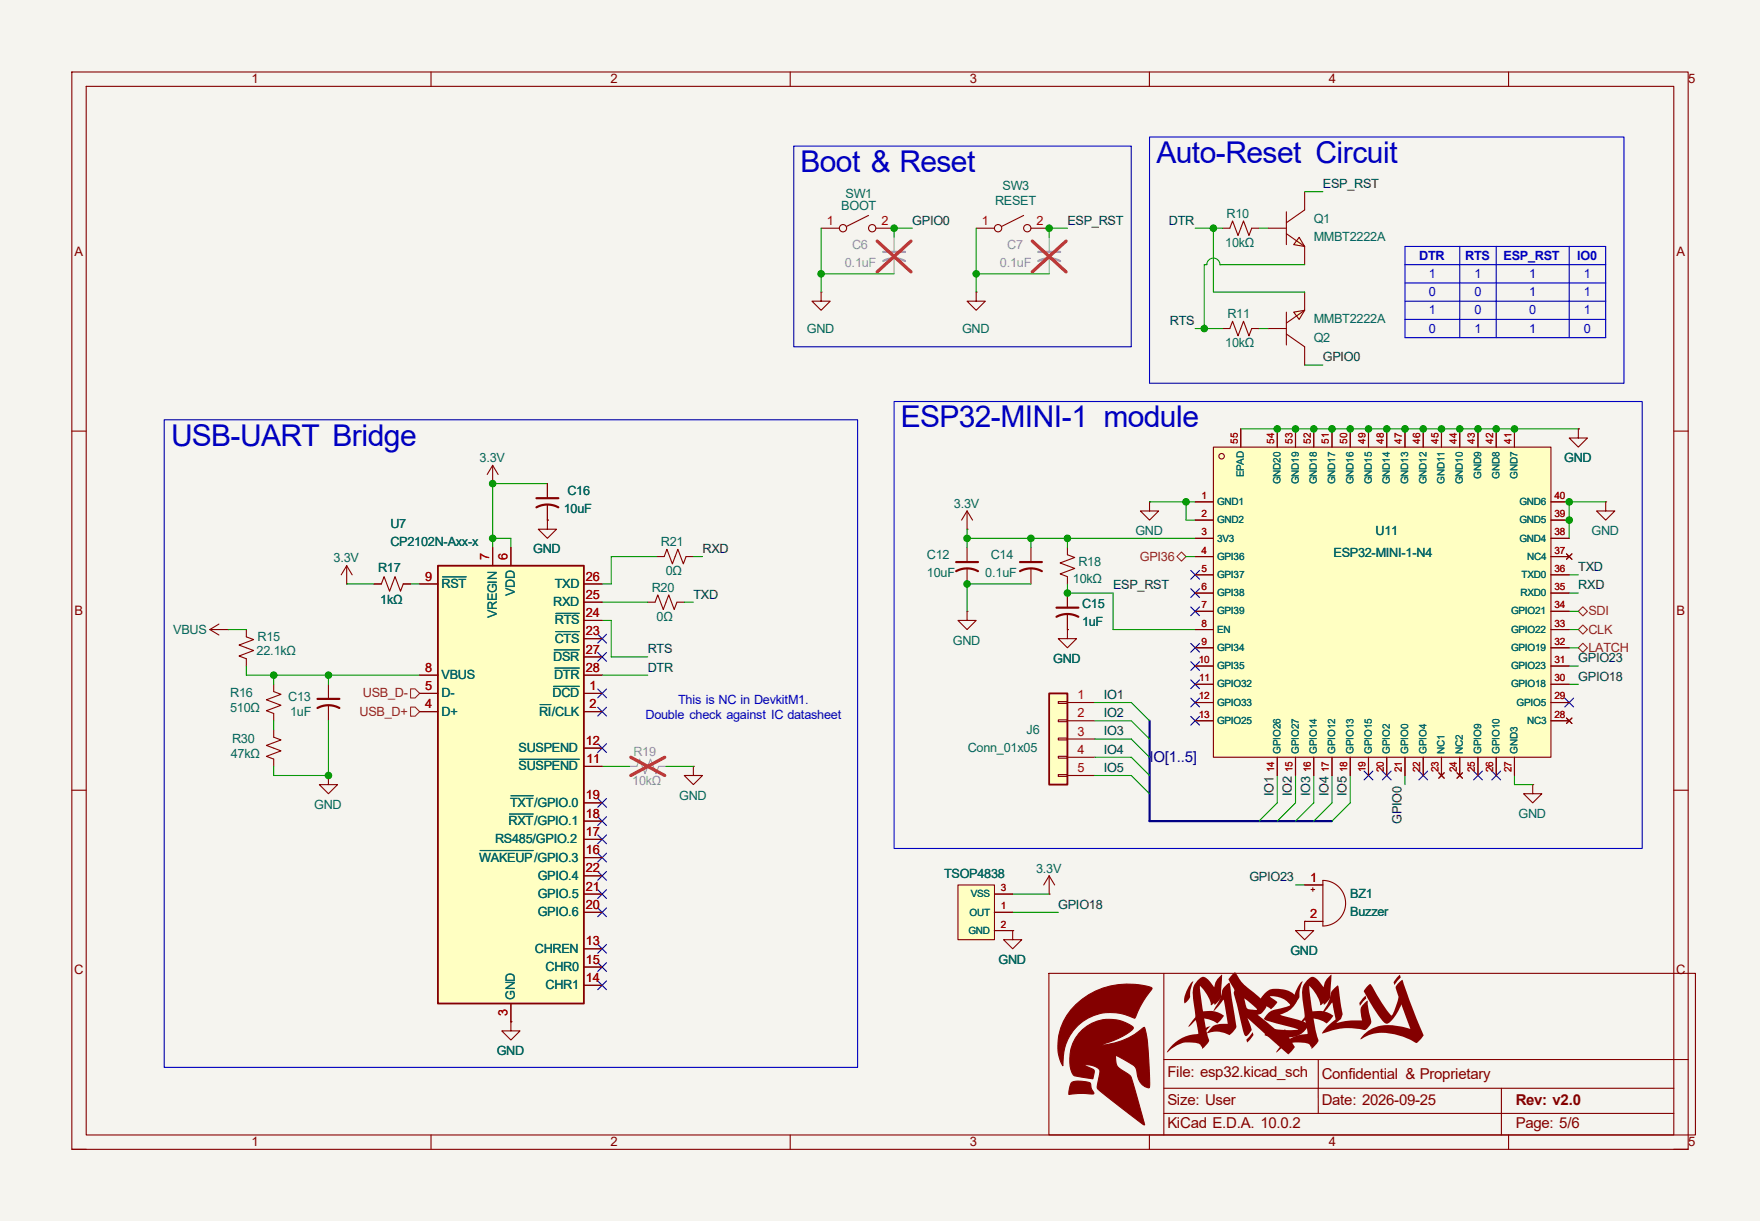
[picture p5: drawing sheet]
<svg xmlns="http://www.w3.org/2000/svg" width="245mm" height="170mm" viewBox="0 0 245 170" stroke-linecap="round" stroke-linejoin="round" font-family="sans-serif">
<path d="M0 0h245v170h-245z" fill="#f5f4ef" stroke="#f5f4ef" stroke-width=".14"/>
<g fill="none" stroke="#840000" stroke-width=".15">
<path d="M10 10h225v150h-225zM12 12h221v146h-221zM60 10v2M110 10v2M160 10v2M210 10v2M10 60h2M134.6 76.2v2.1M134.6 79.3v2M233 60h2M10 110h2M233 110h2"/>
<path d="M146 135.5h90v22.5h-90zM162 135.5v22.5M60 158v2M110 158v2M160 158v2M162 155h71M162 151.5h71M162 147.5h73M183.5 147.5v7.5M209 151.5v6.5M210 158v2M10 160h2"/>
<path d="M233 160h2"/>
</g>
<g fill="#840000" stroke="#840000" stroke-width=".15">
<path d="M150.7 143.4a5.5 5.5 0 0 1 7.1-.4 1.51 1.51 0 0 1-1 1 17.3 17.3 0 0 1-3.5 1.5h-.1a10 10 0 0 0 6.1-2.5v.1a35.5 35.5 0 0 1 .7 8.2v.1a1.86 1.86 0 0 1-1.7-1.9 1.7 1.7 0 0 0-1.3-1.6l-1.7-1v1a1.55 1.55 0 0 0 1.1 1.3 1.9 1.9 0 0 1 1.3 1.7l1.6 5.7-6.2-4.7a.75 .75 0 0 1-.3-1.1l.2-.7a1.17 1.17 0 0 0-.1-1.3 2.77 2.77 0 0 0-2.1-.5l1.1 .5a.47 .47 0 0 1 .4 .7l-.2 .7-1.8-.3a1.05 1.05 0 0 1-1.3-1.1 5.9 5.9 0 0 1 1.7-5.4z"/>
<path d="M149.2 150.7a4 4 0 0 1 2.6 .1 2.28 2.28 0 0 0 .5 1.4l-.2 .1a12.6 12.6 0 0 0-3.3 .1 2.95 2.95 0 0 1 .4-1.7z"/>
<path d="M149.8 139.9a10.5 10.5 0 0 1 10.6-2.3l-.1 .1a15.5 15.5 0 0 0-2.4 4.1 6.7 6.7 0 0 0-9.9 5.7v.9a7 7 0 0 1 1.1-7.8z"/>
</g>
<path d="M133.1 79.5a3.2 3.2 0 0 1 3 0M133.1 78.3h3" fill="none" stroke="#840000" stroke-width=".3"/>
<path d="M180.8 33l.8 1.3-1.5-.2z" fill="#ffffc2"/>
<path d="M176.5 31.8h2.6M179.1 29.5v4.6M179.1 32.5l2.5 1.8M180.8 33l.8 1.3-1.5-.2zM181.6 26.7v2.5l-2.5 1.8M181.6 34.3v2.6M170.2 45.7h1l.4-1 .7 2.1 .8-2.1 .8 2.1 .3-1.1h1.1M219.7 59.7v1.3h1.3l-1.3 1.3-1.3-1.3h1.3M219.7 59.7h.1M223.5 69.9v1.2h1.3l-1.3 1.3-1.3-1.3h1.3M223.5 69.9h.1" fill="none" stroke="#840000" stroke-width=".15"/>
<path d="M133.3 123.2h5.1v7.6h-5.1z" fill="#ffffc2"/>
<g fill="none" stroke="#840000" stroke-width=".15">
<path d="M114.3 31.8h2.5M120.9 30l-3 1.5M121.9 31.8h2.6M135.9 31.8h2.5M142.5 30l-3.1 1.5M143.5 31.8h2.5M135.9 40.7v1.2h1.3l-1.3 1.3-1.3-1.3h1.3M135.9 40.7h.1M45.7 95.3v2M45.7 98.3v2.1M133.3 123.2h5.1v7.6h-5.1zM138.4 127h2.6"/>
<path d="M138.4 129.6h2.6M138.4 124.5h2.6M141 129.6v1.2h1.2l-1.2 1.3-1.3-1.3h1.3M141 129.6h.1"/>
<circle cx="117.3" cy="31.8" r=".51"/>
<circle cx="121.4" cy="31.8" r=".51"/>
<circle cx="138.9" cy="31.8" r=".51"/>
<circle cx="143" cy="31.8" r=".51"/>
</g>
<path d="M122.9 36.3a3.2 3.2 0 0 1 3.1 0M122.9 35.1h3.1M144.5 36.3a3.2 3.2 0 0 1 3.1 0M144.5 35.1h3.1" fill="none" stroke="#9c9b98" stroke-width=".3"/>
<path d="M124.5 33v2.1M124.5 36.1v2M146 33v2.1M146 36.1v2" fill="none" stroke="#9c9b98" stroke-width=".15"/>
<path d="M122.1 33.6l4.7 4.3M126.8 33.6l-4.7 4.3M143.7 33.6l4.7 4.3M148.4 33.6l-4.7 4.3" fill="none" stroke="#e12e31" stroke-width=".46"/>
<path d="M44.2 98.6a3.2 3.2 0 0 1 3 0M44.2 97.3h3" fill="none" stroke="#840000" stroke-width=".3"/>
<path d="M168.9 62.3h47v43.1h-47z" fill="#ffffc2"/>
<circle cx="170.1" cy="63.5" r=".38" fill="#ffffc2" stroke="#ffffc2" stroke-width=".14"/>
<g fill="none" stroke="#840000" stroke-width=".15">
<path d="M114.3 40.7v1.2h1.3l-1.3 1.3-1.3-1.3h1.3M114.3 40.7h.1M172.7 59.7v2.6M177.8 59.7v2.6M180.3 59.7v2.6M182.9 59.7v2.6M185.4 59.7v2.6M188 59.7v2.6M190.5 59.7v2.6M193 59.7v2.6M195.6 59.7v2.6M198.1 59.7v2.6"/>
<path d="M200.7 59.7v2.6M203.2 59.7v2.6M205.7 59.7v2.6M208.3 59.7v2.6M210.8 59.7v2.6M134.6 73.7h.1M134.6 71.1l-.7 1.3M134.6 71.1l.8 1.3M134.6 71.1v2.6M143.5 76.2v2.1M143.5 79.3v2M148.6 76.2v1l1 .4-2 .8 2 .7-2 .8 1 .4v1"/>
<path d="M160 69.9v1.2h-1.3l1.3 1.3 1.3-1.3h-1.3M160 69.9h.1M166.4 75h2.5M166.4 69.9h2.5M166.4 72.4h2.5M166.4 77.5h2.5M168.9 62.3h47v43.1h-47zM215.9 75h2.5M215.9 69.9h2.5M215.9 72.4h2.5M215.9 77.5h2.5M218.1 77.1l.7 .8"/>
<path d="M218.8 77.1l-.7 .8M148.6 87.7v1.2h1.3l-1.3 1.3-1.3-1.3h1.3M148.6 87.7h.1M166.4 87.7h2.5M166.4 82.6h2.5M166.4 80h2.5M166.4 85.1h2.5M166.4 90.2h2.5M166.4 92.7h2.5M166.4 95.3h2.5M166.4 97.8h2.5M215.9 87.7h2.5"/>
<path d="M215.9 82.6h2.5M215.9 80h2.5M215.9 85.1h2.5M215.9 90.2h2.5M215.9 92.7h2.5M215.9 95.3h2.5M215.9 97.8h2.5M218.1 100l.7 .7M218.8 100l-.7 .7M166.4 100.4h2.5M177.8 105.4v2.6M180.3 105.4v2.6"/>
<path d="M182.9 105.4v2.6M185.4 105.4v2.6M188 105.4v2.6M190.5 105.4v2.6M193 105.4v2.6M195.6 105.4v2.6M198.1 105.4v2.6M200.3 107.6l.7 .8M200.7 105.4v2.6M201 107.6l-.7 .8M202.8 107.6l.8 .8M203.2 105.4v2.6"/>
<path d="M203.6 107.6l-.8 .8M205.7 105.4v2.6M208.3 105.4v2.6M210.8 105.4v2.6M213.4 109.2v1.3h1.2l-1.2 1.3-1.3-1.3h1.3M213.4 109.2h.1M215.9 100.4h2.5M181.6 123.2h2.5M181.6 128.3h2.5M182.5 123.8h.5M182.8 123.6v.5M184.1 122.6a3.2 3.2 0 0 1 3.2 3.2 3.2 3.2 0 0 1-3.2 3.1z"/>
<circle cx="170.1" cy="63.5" r=".38"/>
</g>
<path d="M142 79.5a3.2 3.2 0 0 1 3 0M142 78.3h3" fill="none" stroke="#840000" stroke-width=".3"/>
<path d="M180.1 43.5l1.5-.3-.8 1.3z" fill="#ffffc2"/>
<g fill="none" stroke="#840000" stroke-width=".15">
<path d="M170.2 31.8h1l.4-1 .7 2 .8-2 .8 2 .3-1h1.1M176.5 45.7h2.6M179.1 43.5v4.5M179.1 46.5l2.5 1.8v2.5M180.1 43.5l1.5-.3-.8 1.3zM181.6 43.2l-2.5 1.8M181.6 40.7v2.5M48.3 78.8l-.8 1.2M48.3 78.8l.7 1.2M48.3 78.8v2.5M91.4 77.5h1.1l.3-1 .8 2 .8-2 .7 2 .4-1h1M34.3 87.7v1l1 .4-2 .7 2 .8-2 .7 1 .4v1"/>
<path d="M38.1 95.3v1l1 .4-2 .7 2 .8-2 .8 1 .3v1.1M48.3 81.3h.1M38.1 101.6v1l1 .4-2 .8 2 .7-2 .8 1 .4v1"/>
</g>
<path d="M146 96.5h2.6v12.7h-2.6z" fill="#ffffc2"/>
<path d="M146 96.5h2.6v12.7h-2.6z" fill="none" stroke="#840000" stroke-width=".25"/>
<g fill="none" stroke="#840000" stroke-width=".15">
<path d="M68.6 67.3h.1M68.6 64.8l-.8 1.3M68.6 64.8l.7 1.3M68.6 64.8v2.5M52.1 81.3h1l.4-1 .7 2 .8-2 .8 2 .3-1h1M90.2 83.8h1l.4-1 .7 2.1 .8-2.1 .8 2.1 .3-1.1h1M147.3 97.7h1.3v.2h-1.3zM148.6 97.8h3.8M147.3 100.2h1.3v.3h-1.3zM147.3 102.8h1.3v.2h-1.3zM147.3 105.3h1.3v.3h-1.3zM147.3 107.8h1.3v.3h-1.3z"/>
<path d="M148.6 100.4h3.8M148.6 102.9h3.8M148.6 105.4h3.8M148.6 108h3.8M181.6 128.3v1.3h1.3l-1.3 1.2-1.3-1.2h1.3M181.6 128.3h.1M71.1 142.3v1.2h1.3l-1.3 1.3-1.3-1.3h1.3M71.1 142.3h.1"/>
</g>
<path d="M61 78.8h20.3v60.9h-20.3z" fill="#ffffc2"/>
<path d="M61 78.8h20.3v60.9h-20.3z" fill="none" stroke="#840000" stroke-width=".25"/>
<g fill="none" stroke="#840000" stroke-width=".15">
<path d="M172.7 59.7v2.6M177.8 59.7v2.6M180.3 59.7v2.6M182.9 59.7v2.6M185.4 59.7v2.6M188 59.7v2.6M190.5 59.7v2.6M193 59.7v2.6M195.6 59.7v2.6M198.1 59.7v2.6M200.7 59.7v2.6M203.2 59.7v2.6"/>
<path d="M205.7 59.7v2.6M208.3 59.7v2.6M210.8 59.7v2.6M219.7 59.7h.1M68.6 76.2v2.6M71.1 76.2v2.6M76.2 72.4v1.3h1.3l-1.3 1.3-1.3-1.3h1.3M76.2 72.4h.1M76.2 67.3v2.1M76.2 70.4v2M166.4 75h2.5M166.4 69.9h2.5"/>
<path d="M166.4 72.4h2.5M166.4 77.5h2.5M215.9 75h2.5M215.9 69.9h2.5M215.9 72.4h2.5M215.9 77.5h2.5M218.1 77.1l.7 .8M218.8 77.1l-.7 .8M29.2 87.7l1.3 .7M29.2 87.7h2.5M30.5 86.9l-1.3 .8M31.7 87.7h.1"/>
<path d="M52.1 81.3h1M56.1 81.3h1M58.4 96.5h2.6M58.4 99.1h2.6M58.4 94h2.6M58.4 81.3h2.6M81.3 96.5h2.5M81.3 99.1h2.5M81.3 94h2.5M81.3 81.3h2.5M81.3 88.9h2.5M81.3 86.4h2.5"/>
<path d="M81.3 83.8h2.5M81.3 91.5h2.5M134.6 85.1v1.3h1.3l-1.3 1.3-1.3-1.3h1.3M134.6 85.1h.1M148.6 87.7h.1M148.6 82.6v2M148.6 85.6v2.1M166.4 87.7h2.5M166.4 82.6h2.5M166.4 80h2.5M166.4 85.1h2.5M166.4 90.2h2.5"/>
<path d="M166.4 92.7h2.5M166.4 95.3h2.5M166.4 97.8h2.5M215.9 87.7h2.5M215.9 82.6h2.5M215.9 80h2.5M215.9 85.1h2.5M215.9 90.2h2.5M215.9 92.7h2.5M215.9 95.3h2.5M215.9 97.8h2.5M218.1 100l.7 .7"/>
<path d="M218.8 100l-.7 .7M45.7 108v1.2h1.3l-1.3 1.3-1.3-1.3h1.3M45.7 108h.1M81.3 106.7h2.5M81.3 104.2h2.5M81.3 119.4h2.5M81.3 116.9h2.5M81.3 114.3h2.5M81.3 111.8h2.5M96.5 106.7v1.3h1.3l-1.3 1.2-1.3-1.2h1.3M96.5 106.7h.1M166.4 100.4h2.5"/>
<path d="M177.8 105.4v2.6M180.3 105.4v2.6M182.9 105.4v2.6M185.4 105.4v2.6M188 105.4v2.6M190.5 105.4v2.6M193 105.4v2.6M195.6 105.4v2.6M198.1 105.4v2.6M200.3 107.6l.7 .8M200.7 105.4v2.6M201 107.6l-.7 .8"/>
<path d="M202.8 107.6l.8 .8M203.2 105.4v2.6M203.6 107.6l-.8 .8M205.7 105.4v2.6M208.3 105.4v2.6M210.8 105.4v2.6M215.9 100.4h2.5M71.1 139.7v2.6M81.3 132.1h2.5M81.3 137.2h2.5M81.3 134.6h2.5M81.3 127h2.5"/>
<path d="M81.3 124.5h2.5M81.3 121.9h2.5M138.4 127h2.6M138.4 124.5h2.6M138.4 129.6h2.6M141 129.6h.1M146 124.5h.1M146 121.9l-.7 1.3M146 121.9l.8 1.3M146 121.9v2.6M181.6 128.3h.1M181.6 123.2h2.5"/>
<path d="M181.6 128.3h2.5M71.1 142.3h.1"/>
</g>
<path d="M61.6 80.3h3.3M75.2 98.1h1.5M77.1 95.6h3.5M77.1 90.5h3.5M77.2 93h3.4M77.3 87.9h3.3M77.4 85.4h3.2M66.8 118.4h7.4M70.9 113.3h3.3M71.1 110.8h3.1M72.3 105.7h8.3" fill="none" stroke="#006464" stroke-width=".15"/>
<path d="M87.6 106.7h1l.4-1 .8 2 .8-2 .7 2 .4-1h1" fill="none" stroke="#9c9b98" stroke-width=".15"/>
<path d="M87.8 105.4l4.7 2.6M92.5 105.4l-4.7 2.6" fill="none" stroke="#e12e31" stroke-width=".46"/>
<path d="M74.7 70.6a3.2 3.2 0 0 1 3 0M74.7 69.4h3M147.1 85.9a3.2 3.2 0 0 1 3 0M147.1 84.6h3" fill="none" stroke="#840000" stroke-width=".3"/>
<path d="M163.8 77.5l.7-.6 .6 .6-.6 .6zM57.1 95.9h.7l.6 .6-.6 .7h-.7zM57.1 98.4h.7l.6 .7-.6 .6h-.7zM219.7 90.2l.6-.6 .7 .6-.7 .6zM219.7 87.7l.6-.7 .7 .7-.7 .6zM220.3 84.5l.7 .6-.7 .6-.6-.6z" fill="none" stroke="#725600" stroke-width=".15"/>
<path d="M160 19.1h66.1v34.3h-66.1zM110.5 20.3h47v28h-47zM195.6 36.9h27.9M195.6 39.4h27.9M195.6 34.3h27.9v12.7h-27.9zM203.2 34.3v12.7M208.3 34.3v12.7M218.4 34.3v12.7M22.9 58.4h96.5v90.2h-96.5zM124.5 55.9h104.1v62.2h-104.1zM195.6 41.9h27.9M195.6 44.5h27.9" fill="none" stroke="#0000c2" stroke-width=".15"/>
<path d="M160 100.4v13.9h25.4" fill="none" stroke="#000084" stroke-width=".3"/>
<g fill="none" stroke="#009600" stroke-width=".15">
<path d="M114.3 31.8v8.9M114.3 38.1h10.2M127 31.8h-2.5v1.2M135.9 38.1h10.1M135.9 31.8v8.9M148.6 31.8h-2.6v1.2M166.4 31.8h3.8M168.9 31.8v8.9h12.7M169.8 36.9h.1M169.8 36.9a.91 .91 0 0 0-.9-1 .91 .91 0 0 0-.9 1h-.4v8.8M169.8 36.9h11.8M175.3 31.8h1.2"/>
<path d="M181.6 26.7h2.5M166.4 45.7h3.8M172.7 59.7h47M175.3 45.7h1.2M181.6 50.8h2.5M68.6 75h2.5v1.2M76.2 67.3h-7.6v8.9M91.4 77.5h-6.3v3.8h-1.3M96.5 77.5h1.3M134.6 75h31.8M134.6 73.7v2.5M143.5 75v1.2"/>
<path d="M148.6 75v1.2M160 69.9h6.4M165.1 77.5h1.3M165.1 69.9v2.5h1.3M223.5 69.9h-5.1v5.1M31.7 87.7h2.6M34.3 92.7v1.3h24.1M38.1 94v1.3M45.7 94v1.3M48.3 81.3h3.8M57.1 81.3h1.3M83.8 94h6.4"/>
<path d="M83.8 86.4h1.3v5.1h5.1M83.8 83.8h6.4M95.2 83.8h1.3M143.5 81.3h-8.9v3.8M148.6 81.3v1.3h6.3v5.1h11.5M152.4 97.8h5.1l2.5 2.6M218.4 87.7h1.3M218.4 90.2h1.3M218.4 92.7h1.3M218.4 85.1h1.3M218.4 82.6h1.3M218.4 80h1.3"/>
<path d="M218.4 95.3h1.3M38.1 100.4v1.2M45.7 100.4v7.6h-7.6v-1.3M83.8 106.7h3.8M92.7 106.7h3.8M152.4 108h5.1l2.5 2.5M152.4 105.4h5.1l2.5 2.6M152.4 102.9h5.1l2.5 2.5M152.4 100.4h5.1l2.5 2.5M177.8 108v3.8l-2.5 2.5M180.3 108v3.8l-2.5 2.5M182.9 108v3.8l-2.6 2.5"/>
<path d="M185.4 108v3.8l-2.5 2.5M188 108v3.8l-2.6 2.5M195.6 108v1.2M210.8 108v1.2h2.6M141 124.5h5M141 127h6.3M180.3 123.2h1.3"/>
</g>
<g fill="none" stroke="#000084" stroke-width=".15">
<path d="M165.8 79.4l1.2 1.2M167 79.4l-1.2 1.2M83.2 95.9l1.2 1.3M83.2 98.5l1.2 1.2M83.2 88.3l1.2 1.2M83.2 90.9l1.2 1.2M84.4 95.9l-1.2 1.3M84.4 98.5l-1.2 1.2M84.4 88.3l-1.2 1.2M84.4 90.9l-1.2 1.2M165.8 99.7l1.2 1.3M165.8 82l1.2 1.2"/>
<path d="M165.8 94.7l1.2 1.2M165.8 89.6l1.2 1.2M165.8 84.5l1.2 1.2M165.8 92.1l1.2 1.2M165.8 97.2l1.2 1.2M167 99.7l-1.2 1.3M167 82l-1.2 1.2M167 94.7l-1.2 1.2M167 89.6l-1.2 1.2M167 84.5l-1.2 1.2M167 92.1l-1.2 1.2M167 97.2l-1.2 1.2"/>
<path d="M217.8 97.2l1.2 1.2M219 97.2l-1.2 1.2M83.2 118.8l1.2 1.2M83.2 111.2l1.2 1.2M83.2 113.7l1.2 1.2M83.2 116.3l1.2 1.2M83.2 103.6l1.2 1.2M84.4 118.8l-1.2 1.2M84.4 111.2l-1.2 1.2M84.4 113.7l-1.2 1.2M84.4 116.3l-1.2 1.2M84.4 103.6l-1.2 1.2"/>
<path d="M189.9 107.4l1.2 1.2M191.1 107.4l-1.2 1.2M192.4 107.4l1.2 1.2M193.6 107.4l-1.2 1.2M197.5 107.4l1.2 1.2M198.7 107.4l-1.2 1.2M205.1 107.4l1.2 1.2M206.3 107.4l-1.2 1.2M207.7 107.4l1.2 1.2M208.9 107.4l-1.2 1.2M83.2 131.5l1.2 1.2M83.2 121.3l1.2 1.3"/>
<path d="M83.2 123.9l1.2 1.2M83.2 126.4l1.2 1.2M83.2 134l1.2 1.3M83.2 136.6l1.2 1.2M84.4 131.5l-1.2 1.2M84.4 121.3l-1.2 1.3M84.4 123.9l-1.2 1.2M84.4 126.4l-1.2 1.2M84.4 134l-1.2 1.3M84.4 136.6l-1.2 1.2"/>
</g>
<g fill="#009600" stroke="#009600" stroke-width=".14">
<circle cx="146" cy="31.8" r=".46"/>
<circle cx="168.9" cy="31.8" r=".46"/>
<circle cx="177.8" cy="59.7" r=".46"/>
<circle cx="165.1" cy="69.9" r=".46"/>
<circle cx="180.3" cy="59.7" r=".46"/>
<circle cx="167.6" cy="45.7" r=".46"/>
<circle cx="208.3" cy="59.7" r=".46"/>
<circle cx="218.4" cy="69.9" r=".46"/>
<circle cx="218.4" cy="72.4" r=".46"/>
<circle cx="205.7" cy="59.7" r=".46"/>
<circle cx="210.8" cy="59.7" r=".46"/>
<circle cx="193" cy="59.7" r=".46"/>
<circle cx="188" cy="59.7" r=".46"/>
<circle cx="190.5" cy="59.7" r=".46"/>
<circle cx="195.6" cy="59.7" r=".46"/>
<circle cx="200.7" cy="59.7" r=".46"/>
<circle cx="203.2" cy="59.7" r=".46"/>
<circle cx="198.1" cy="59.7" r=".46"/>
<circle cx="185.4" cy="59.7" r=".46"/>
<circle cx="182.9" cy="59.7" r=".46"/>
<circle cx="124.5" cy="31.8" r=".46"/>
<circle cx="114.3" cy="38.1" r=".46"/>
<circle cx="135.9" cy="38.1" r=".46"/>
<circle cx="148.6" cy="82.6" r=".46"/>
<circle cx="45.7" cy="108" r=".46"/>
<circle cx="38.1" cy="94" r=".46"/>
<circle cx="45.7" cy="94" r=".46"/>
<circle cx="134.6" cy="81.3" r=".46"/>
<circle cx="134.6" cy="75" r=".46"/>
<circle cx="148.6" cy="75" r=".46"/>
<circle cx="143.5" cy="75" r=".46"/>
<circle cx="68.6" cy="75" r=".46"/>
<circle cx="68.6" cy="67.3" r=".46"/>
</g>
<g font-size="13.1" fill="#840000">
<text x="165.5" y="144.3">FIR</text>
<text x="175.3" y="144.3">3FLY</text>
</g>
<g font-size="4.2" fill="#0000c2">
<text x="111.4" y="24">Boot &amp; Reset</text>
<text x="161" y="22.7">Auto-Reset Circuit</text>
<text x="125.4" y="59.5">ESP32-MINI-1 module</text>
<text x="23.8" y="62.1">USB-UART Bridge</text>
</g>
<text font-size="2.1" fill="#000084" x="160" y="106.1">IO[1..5]</text>
<g font-size="2.1" fill="#840000">
<text x="162.5" y="149.9">File: esp32.kicad_sch</text>
<text x="162.5" y="153.8">Size: User</text>
<text x="184" y="153.8">Date: 2026-09-25</text>
<text x="184" y="150.2">Confidential &amp; Proprietary</text>
<text x="211" y="153.8">Rev: v2.0</text>
<text x="162.5" y="157.1">KiCad E.D.A. 10.0.2</text>
<text x="211" y="157.1">Page: 5/6</text>
</g>
<g font-size="1.8" fill="#840000">
<text x="35" y="11.6">1</text>
<text x="85" y="11.6">2</text>
<text x="135" y="11.6">3</text>
<text x="185" y="11.6">4</text>
<text x="235" y="11.6">5</text>
<text x="10.4" y="35.6">A</text>
<text x="233.4" y="35.6">A</text>
<text x="10.4" y="85.6">B</text>
<text x="233.4" y="85.6">B</text>
<text x="10.3" y="135.6">C</text>
<text x="233.3" y="135.6">C</text>
<text x="35" y="159.6">1</text>
<text x="85" y="159.6">2</text>
<text x="135" y="159.6">3</text>
<text x="185" y="159.6">4</text>
<text x="235" y="159.6">5</text>
</g>
<g font-size="1.8" fill="#006464">
<text x="117.1" y="29.3">BOOT</text>
<text x="117.7" y="27.5">SW1</text>
<text x="138.5" y="28.5">RESET</text>
<text x="139.6" y="26.5">SW3</text>
<text x="170.6" y="34.4">10kΩ</text>
<text x="170.7" y="30.3">R10</text>
<text x="182.9" y="31.1">Q1</text>
<text x="182.9" y="33.6">MMBT2222A</text>
<text x="112.3" y="46.3">GND</text>
<text x="133.9" y="46.3">GND</text>
<text x="170.9" y="44.3">R11</text>
<text x="182.9" y="47.6">Q2</text>
<text x="182.9" y="45">MMBT2222A</text>
<text x="170.6" y="48.3">10kΩ</text>
<text x="66.8" y="64.3">3.3V</text>
<text x="217.7" y="64.3">GND</text>
<text x="78.5" y="71.5">10uF</text>
<text x="79" y="68.9">C16</text>
<text x="132.8" y="70.7">3.3V</text>
<text x="54.4" y="73.5">U7</text>
<text x="54.4" y="76">CP2102N-Axx-x</text>
<text x="74.2" y="77">GND</text>
<text x="92" y="76">R21</text>
<text x="129" y="77.8">C12</text>
<text x="137.9" y="77.8">C14</text>
<text x="158" y="74.5">GND</text>
<text x="185.6" y="77.5">ESP32-MINI-1-N4</text>
<text x="191.5" y="74.5">U11</text>
<text x="221.5" y="74.5">GND</text>
<text x="46.4" y="78.3">3.3V</text>
<text x="52.6" y="79.6">R17</text>
<text x="61.5" y="81.9">RST</text>
<text x="71.7" y="83" transform="rotate(-90 71.7 83)">VDD</text>
<text x="77.2" y="81.9">TXD</text>
<text x="90.7" y="82.4">R20</text>
<text x="92.7" y="80.1">0Ω</text>
<text x="129" y="80.3">10uF</text>
<text x="137.2" y="80.3">0.1uF</text>
<text x="149.4" y="81.1">10kΩ</text>
<text x="150.1" y="78.8">R18</text>
<text x="24.1" y="88.2">VBUS</text>
<text x="35.9" y="89.2">R15</text>
<text x="52.9" y="84.2">1kΩ</text>
<text x="69.1" y="86.1" transform="rotate(-90 69.1 86.1)">VREGIN</text>
<text x="77" y="84.4">RXD</text>
<text x="77.2" y="89.5">CTS</text>
<text x="77.2" y="86.9">RTS</text>
<text x="91.4" y="86.4">0Ω</text>
<text x="132.6" y="89.7">GND</text>
<text x="150.6" y="87.2">1uF</text>
<text x="150.6" y="84.7">C15</text>
<text x="35.7" y="91.3">22.1kΩ</text>
<text x="61.5" y="94.6">VBUS</text>
<text x="77" y="92">DSR</text>
<text x="77.1" y="94.6">DTR</text>
<text x="146.6" y="92.3">GND</text>
<text x="32" y="99.1">510Ω</text>
<text x="32" y="97.1">R16</text>
<text x="40.1" y="97.6">C13</text>
<text x="40.4" y="99.6">1uF</text>
<text x="61.5" y="99.6">D+</text>
<text x="61.5" y="97.1">D-</text>
<text x="75" y="99.6">RI/CLK</text>
<text x="76.9" y="97.1">DCD</text>
<text x="32.1" y="105.5">47kΩ</text>
<text x="32.3" y="103.5">R30</text>
<text x="72.2" y="107.3">SUSPEND</text>
<text x="72.2" y="104.7">SUSPEND</text>
<text x="134.7" y="104.7">Conn_01x05</text>
<text x="142.9" y="102.2">J6</text>
<text x="43.7" y="112.6">GND</text>
<text x="71" y="112.3">TXT/GPIO.0</text>
<text x="94.5" y="111.3">GND</text>
<text x="211.4" y="113.9">GND</text>
<text x="66.7" y="120">WAKEUP/GPIO.3</text>
<text x="68.9" y="117.4">RS485/GPIO.2</text>
<text x="70.8" y="114.9">RXT/GPIO.1</text>
<text x="74.8" y="125">GPIO.5</text>
<text x="74.8" y="122.5">GPIO.4</text>
<text x="131.4" y="122.3">TSOP4838</text>
<text x="144.2" y="121.5">3.3V</text>
<text x="188" y="125">BZ1</text>
<text x="74.8" y="127.6">GPIO.6</text>
<text x="188" y="127.6">Buzzer</text>
<text x="74.5" y="132.7">CHREN</text>
<text x="75.9" y="137.7">CHR1</text>
<text x="75.9" y="135.2">CHR0</text>
<text x="139" y="134.2">GND</text>
<text x="179.6" y="132.9">GND</text>
<text x="71.7" y="139.2" transform="rotate(-90 71.7 139.2)">GND</text>
<text x="69.1" y="146.9">GND</text>
</g>
<g font-size="1.8" fill="#0f0f0f">
<text x="184.1" y="26.2">ESP_RST</text>
<text x="127" y="31.3">GPIO0</text>
<text x="148.6" y="31.3">ESP_RST</text>
<text x="162.7" y="31.3">DTR</text>
<text x="162.8" y="45.2">RTS</text>
<text x="184.1" y="50.3">GPIO0</text>
<text x="97.8" y="77">RXD</text>
<text x="96.5" y="83.3">TXD</text>
<text x="154.9" y="82.1">ESP_RST</text>
<text x="219.7" y="82.1">RXD</text>
<text x="219.7" y="79.5">TXD</text>
<text x="90.2" y="91">RTS</text>
<text x="90.2" y="93.5">DTR</text>
<text x="219.7" y="94.8">GPIO18</text>
<text x="219.7" y="92.2">GPIO23</text>
<text x="153.7" y="97.3">IO1</text>
<text x="153.7" y="99.9">IO2</text>
<text x="153.7" y="107.5">IO5</text>
<text x="153.7" y="102.4">IO3</text>
<text x="153.7" y="104.9">IO4</text>
<text x="177.3" y="110.8" transform="rotate(-90 177.3 110.8)">IO1</text>
<text x="179.8" y="110.8" transform="rotate(-90 179.8 110.8)">IO2</text>
<text x="182.4" y="110.8" transform="rotate(-90 182.4 110.8)">IO3</text>
<text x="184.9" y="110.8" transform="rotate(-90 184.9 110.8)">IO4</text>
<text x="187.5" y="110.8" transform="rotate(-90 187.5 110.8)">IO5</text>
<text x="195.1" y="114.7" transform="rotate(-90 195.1 114.7)">GPIO0</text>
<text x="173.9" y="122.7">GPIO23</text>
<text x="147.3" y="126.5">GPIO18</text>
</g>
<g font-size="1.8" fill="#a90000">
<text x="115.1" y="31.3">1</text>
<text x="122.7" y="31.3">2</text>
<text x="136.7" y="31.3">1</text>
<text x="144.3" y="31.3">2</text>
<text x="68.1" y="78" transform="rotate(-90 68.1 78)">7</text>
<text x="70.7" y="78" transform="rotate(-90 70.7 78)">6</text>
<text x="59.2" y="80.8">9</text>
<text x="81.6" y="83.4">25</text>
<text x="81.6" y="80.8">26</text>
<text x="81.6" y="88.5">23</text>
<text x="81.6" y="85.9">24</text>
<text x="59.2" y="93.5">8</text>
<text x="81.6" y="91">27</text>
<text x="81.6" y="93.5">28</text>
<text x="59.2" y="98.6">4</text>
<text x="59.2" y="96.1">5</text>
<text x="82.1" y="96.1">1</text>
<text x="82.1" y="98.6">2</text>
<text x="150" y="97.3">1</text>
<text x="150" y="99.9">2</text>
<text x="81.6" y="103.7">12</text>
<text x="81.6" y="106.2">11</text>
<text x="150" y="102.4">3</text>
<text x="150" y="105">4</text>
<text x="150" y="107.5">5</text>
<text x="81.6" y="113.9">18</text>
<text x="81.6" y="111.3">19</text>
<text x="81.6" y="118.9">16</text>
<text x="81.6" y="116.4">17</text>
<text x="81.6" y="124">21</text>
<text x="81.6" y="121.5">22</text>
<text x="182.4" y="122.7">1</text>
<text x="81.6" y="131.6">13</text>
<text x="81.6" y="126.6">20</text>
<text x="182.4" y="127.8">2</text>
<text x="81.6" y="136.7">14</text>
<text x="81.6" y="134.2">15</text>
<text x="70.7" y="141.5" transform="rotate(-90 70.7 141.5)">3</text>
</g>
<g font-size="1.8" fill="#939391">
<text x="118.6" y="34.6">C6</text>
<text x="140.2" y="34.6">C7</text>
<text x="117.6" y="37.2">0.1uF</text>
<text x="139.2" y="37.2">0.1uF</text>
<text x="88.2" y="105.2">R19</text>
<text x="88" y="109.3">10kΩ</text>
</g>
<g font-size="1.8" fill="#0000c2">
<text x="197.6" y="36.1">DTR</text>
<text x="198.9" y="38.7">1</text>
<text x="198.9" y="41.2">0</text>
<text x="204" y="36.1">RTS</text>
<text x="205.2" y="38.7">1</text>
<text x="205.2" y="41.2">0</text>
<text x="209.3" y="36.1">ESP_RST</text>
<text x="212.9" y="38.7">1</text>
<text x="212.9" y="41.2">1</text>
<text x="219.5" y="36.1">IO0</text>
<text x="220.5" y="38.7">1</text>
<text x="220.5" y="41.2">1</text>
<text x="198.9" y="43.8">1</text>
<text x="198.9" y="46.3">0</text>
<text x="205.2" y="43.8">0</text>
<text x="205.2" y="46.3">1</text>
<text x="212.9" y="43.8">0</text>
<text x="212.9" y="46.3">1</text>
<text x="220.5" y="43.8">1</text>
<text x="220.5" y="46.3">0</text>
<text x="89.9" y="100.2">Double check against IC datasheet</text>
<text x="94.4" y="98">This is NC in DevkitM1.</text>
</g>
<g font-size="1.8" fill="#725600">
<text x="158.7" y="78.1">GPI36</text>
<text x="221.1" y="85.7">SDI</text>
<text x="221.1" y="88.2">CLK</text>
<text x="221.1" y="90.8">LATCH</text>
<text x="50.1" y="99.6">USB_D+</text>
<text x="50.5" y="97.1">USB_D-</text>
</g>
<g font-size="1.4" fill="#a90000">
<text x="172.3" y="61.8" transform="rotate(-90 172.3 61.8)">55</text>
<text x="177.4" y="61.8" transform="rotate(-90 177.4 61.8)">54</text>
<text x="179.9" y="61.8" transform="rotate(-90 179.9 61.8)">53</text>
<text x="182.5" y="61.8" transform="rotate(-90 182.5 61.8)">52</text>
<text x="185" y="61.8" transform="rotate(-90 185 61.8)">51</text>
<text x="187.5" y="61.8" transform="rotate(-90 187.5 61.8)">50</text>
<text x="190.1" y="61.8" transform="rotate(-90 190.1 61.8)">49</text>
<text x="192.6" y="61.8" transform="rotate(-90 192.6 61.8)">48</text>
<text x="195.2" y="61.8" transform="rotate(-90 195.2 61.8)">47</text>
<text x="197.7" y="61.8" transform="rotate(-90 197.7 61.8)">46</text>
<text x="200.2" y="61.8" transform="rotate(-90 200.2 61.8)">45</text>
<text x="202.8" y="61.8" transform="rotate(-90 202.8 61.8)">44</text>
<text x="205.3" y="61.8" transform="rotate(-90 205.3 61.8)">43</text>
<text x="207.9" y="61.8" transform="rotate(-90 207.9 61.8)">42</text>
<text x="210.4" y="61.8" transform="rotate(-90 210.4 61.8)">41</text>
<text x="167.3" y="69.4">1</text>
<text x="167.3" y="72">2</text>
<text x="216.4" y="72">39</text>
<text x="216.4" y="69.4">40</text>
<text x="167.3" y="74.5">3</text>
<text x="167.3" y="77.1">4</text>
<text x="216.4" y="77.1">37</text>
<text x="216.4" y="74.5">38</text>
<text x="167.3" y="79.6">5</text>
<text x="167.3" y="82.1">6</text>
<text x="216.4" y="82.1">35</text>
<text x="216.4" y="79.6">36</text>
<text x="167.3" y="87.2">8</text>
<text x="167.3" y="84.7">7</text>
<text x="167.3" y="89.8">9</text>
<text x="216.4" y="89.8">32</text>
<text x="216.4" y="87.2">33</text>
<text x="216.4" y="84.7">34</text>
<text x="166.9" y="92.3">10</text>
<text x="166.9" y="94.8">11</text>
<text x="216.4" y="94.8">30</text>
<text x="216.4" y="92.3">31</text>
<text x="166.9" y="97.4">12</text>
<text x="166.9" y="99.9">13</text>
<text x="216.4" y="99.9">28</text>
<text x="216.4" y="97.4">29</text>
<text x="177.4" y="107.5" transform="rotate(-90 177.4 107.5)">14</text>
<text x="179.9" y="107.5" transform="rotate(-90 179.9 107.5)">15</text>
<text x="182.5" y="107.5" transform="rotate(-90 182.5 107.5)">16</text>
<text x="185" y="107.5" transform="rotate(-90 185 107.5)">17</text>
<text x="187.5" y="107.5" transform="rotate(-90 187.5 107.5)">18</text>
<text x="190.1" y="107.5" transform="rotate(-90 190.1 107.5)">19</text>
<text x="192.6" y="107.5" transform="rotate(-90 192.6 107.5)">20</text>
<text x="195.2" y="107.5" transform="rotate(-90 195.2 107.5)">21</text>
<text x="197.7" y="107.5" transform="rotate(-90 197.7 107.5)">22</text>
<text x="200.2" y="107.5" transform="rotate(-90 200.2 107.5)">23</text>
<text x="202.8" y="107.5" transform="rotate(-90 202.8 107.5)">24</text>
<text x="205.3" y="107.5" transform="rotate(-90 205.3 107.5)">25</text>
<text x="207.9" y="107.5" transform="rotate(-90 207.9 107.5)">26</text>
<text x="210.4" y="107.5" transform="rotate(-90 210.4 107.5)">27</text>
<text x="139.3" y="124.1">3</text>
<text x="139.3" y="126.6">1</text>
<text x="139.3" y="129.1">2</text>
</g>
<g font-size="1.4" fill="#006464">
<text x="169.4" y="70.3">GND1</text>
<text x="173.2" y="66.5" transform="rotate(-90 173.2 66.5)">EPAD</text>
<text x="178.2" y="67.4" transform="rotate(-90 178.2 67.4)">GND20</text>
<text x="180.8" y="67.4" transform="rotate(-90 180.8 67.4)">GND19</text>
<text x="183.3" y="67.4" transform="rotate(-90 183.3 67.4)">GND18</text>
<text x="185.9" y="67.4" transform="rotate(-90 185.9 67.4)">GND17</text>
<text x="188.4" y="67.4" transform="rotate(-90 188.4 67.4)">GND16</text>
<text x="190.9" y="67.4" transform="rotate(-90 190.9 67.4)">GND15</text>
<text x="193.5" y="67.4" transform="rotate(-90 193.5 67.4)">GND14</text>
<text x="196" y="67.4" transform="rotate(-90 196 67.4)">GND13</text>
<text x="198.6" y="67.4" transform="rotate(-90 198.6 67.4)">GND12</text>
<text x="201.1" y="67.3" transform="rotate(-90 201.1 67.3)">GND11</text>
<text x="203.6" y="67.4" transform="rotate(-90 203.6 67.4)">GND10</text>
<text x="206.2" y="66.6" transform="rotate(-90 206.2 66.6)">GND9</text>
<text x="208.7" y="66.6" transform="rotate(-90 208.7 66.6)">GND8</text>
<text x="211.3" y="66.6" transform="rotate(-90 211.3 66.6)">GND7</text>
<text x="211.5" y="70.3">GND6</text>
<text x="169.4" y="75.4">3V3</text>
<text x="169.4" y="72.9">GND2</text>
<text x="169.4" y="77.9">GPI36</text>
<text x="211.5" y="75.4">GND4</text>
<text x="211.5" y="72.9">GND5</text>
<text x="212.6" y="77.9">NC4</text>
<text x="169.4" y="80.5">GPI37</text>
<text x="169.4" y="83">GPI38</text>
<text x="211.7" y="83">RXD0</text>
<text x="211.8" y="80.5">TXD0</text>
<text x="169.4" y="88.1">EN</text>
<text x="169.4" y="85.6">GPI39</text>
<text x="210.3" y="88.1">GPIO22</text>
<text x="210.3" y="85.6">GPIO21</text>
<text x="169.4" y="90.6">GPI34</text>
<text x="169.4" y="93.2">GPI35</text>
<text x="169.4" y="95.7">GPIO32</text>
<text x="210.3" y="95.7">GPIO18</text>
<text x="210.3" y="93.2">GPIO23</text>
<text x="210.3" y="90.6">GPIO19</text>
<text x="169.4" y="98.3">GPIO33</text>
<text x="169.4" y="100.8">GPIO25</text>
<text x="211.1" y="98.3">GPIO5</text>
<text x="212.6" y="100.8">NC3</text>
<text x="178.2" y="104.9" transform="rotate(-90 178.2 104.9)">GPIO26</text>
<text x="180.8" y="104.9" transform="rotate(-90 180.8 104.9)">GPIO27</text>
<text x="183.3" y="104.9" transform="rotate(-90 183.3 104.9)">GPIO14</text>
<text x="185.9" y="104.9" transform="rotate(-90 185.9 104.9)">GPIO12</text>
<text x="188.4" y="104.9" transform="rotate(-90 188.4 104.9)">GPIO13</text>
<text x="190.9" y="104.9" transform="rotate(-90 190.9 104.9)">GPIO15</text>
<text x="193.5" y="104.9" transform="rotate(-90 193.5 104.9)">GPIO2</text>
<text x="196" y="104.9" transform="rotate(-90 196 104.9)">GPIO0</text>
<text x="198.6" y="104.9" transform="rotate(-90 198.6 104.9)">GPIO4</text>
<text x="201.1" y="104.9" transform="rotate(-90 201.1 104.9)">NC1</text>
<text x="203.6" y="104.9" transform="rotate(-90 203.6 104.9)">NC2</text>
<text x="206.2" y="104.9" transform="rotate(-90 206.2 104.9)">GPIO9</text>
<text x="208.7" y="104.9" transform="rotate(-90 208.7 104.9)">GPIO10</text>
<text x="211.3" y="104.9" transform="rotate(-90 211.3 104.9)">GND3</text>
<text x="135.1" y="124.9">VSS</text>
<text x="134.8" y="130">GND</text>
<text x="135" y="127.5">OUT</text>
</g>
</svg>
